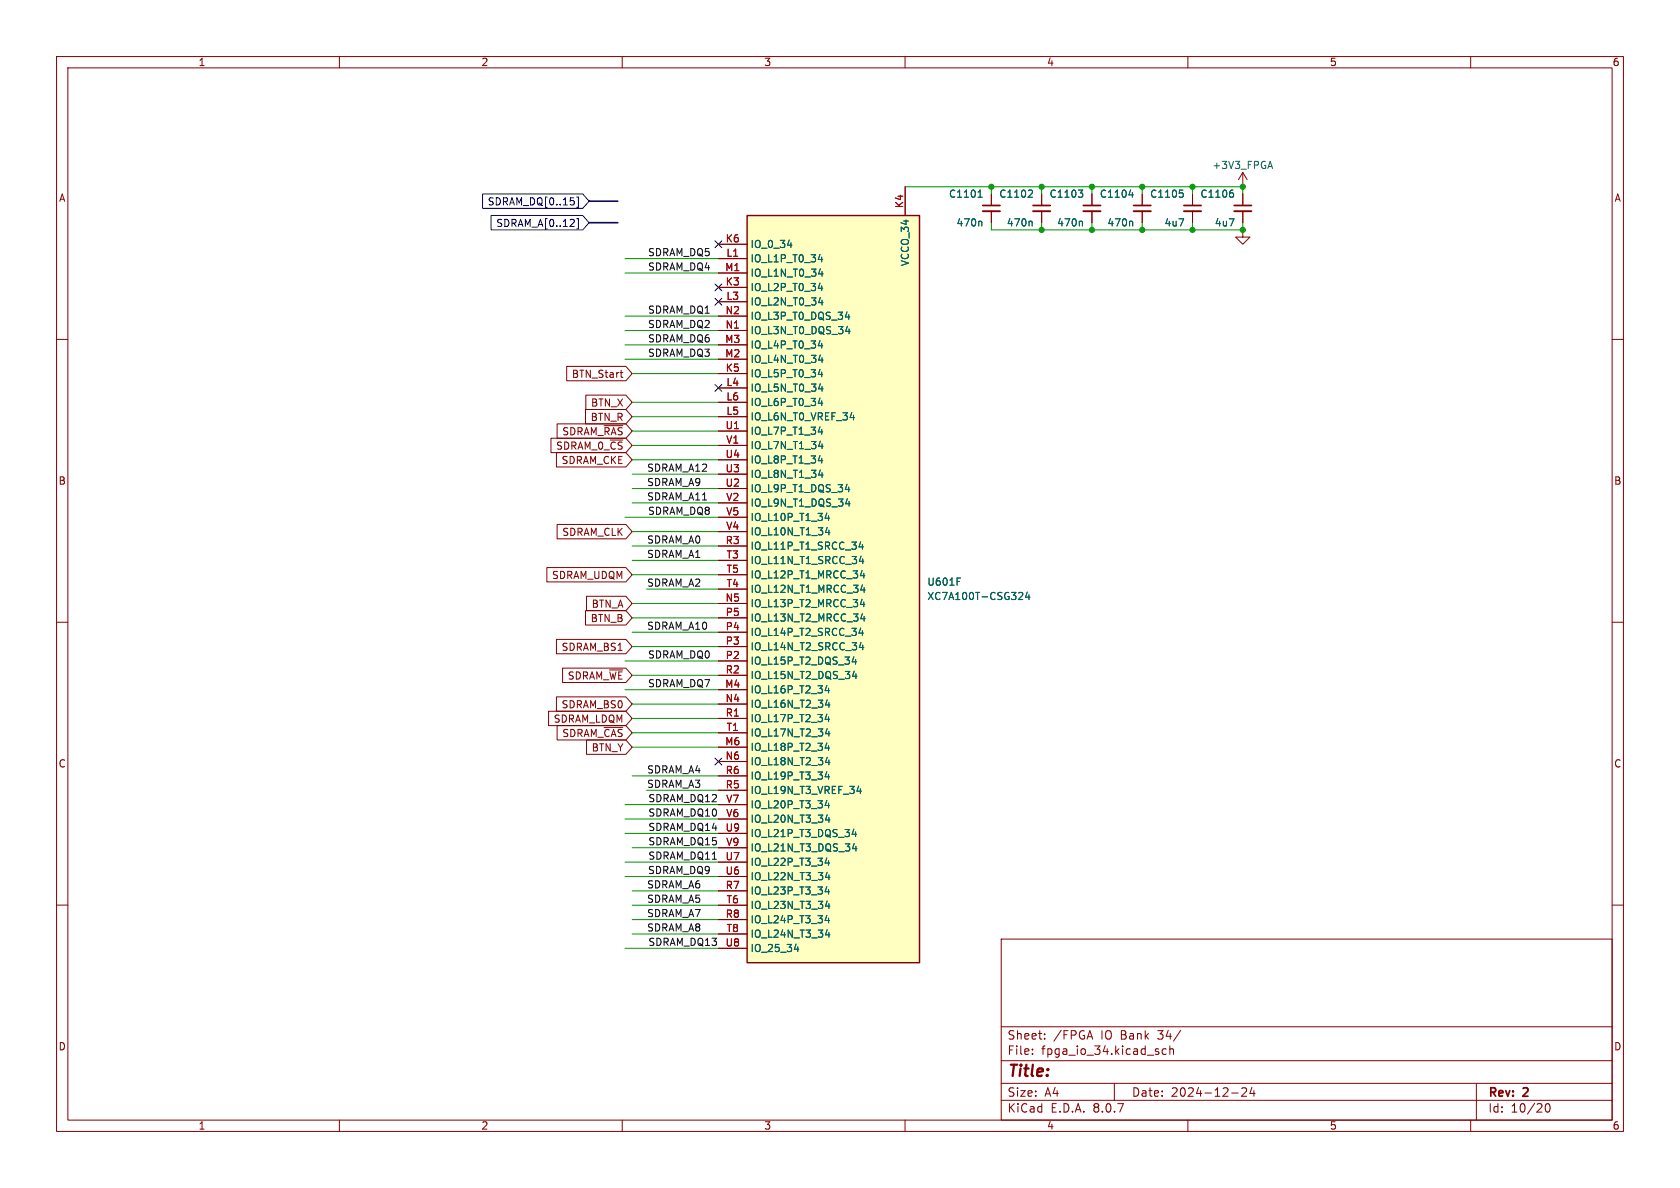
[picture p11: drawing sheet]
<svg xmlns="http://www.w3.org/2000/svg" width="297mm" height="210mm" viewBox="0 0 297 210" stroke-linecap="round" stroke-linejoin="round" font-family="sans-serif">
<g fill="none" stroke="#840000" stroke-width=".18">
<path d="M10 10h277v190h-277zM12 12h273v186h-273zM60 10v2M110 10v2M160 10v2M210 10v2M260 10v2M10 60h2M285 60h2M10 110h2M285 110h2M10 160h2"/>
<path d="M177 166h108v32h-108zM285 160h2M60 198v2M110 198v2M160 198v2M177 194.5h108M177 191.5h108M177 187.5h108M177 181.5h108M182.5 186.3v.1M182.5 185.5v.1M184.7 183.6v.1"/>
<path d="M184.7 182.8v.1M197 191.5v3M206.2 185.5l-.5-.1-.2 .3v.4l.1 .2h.6M206.8 185.5l.2-.1 .4 .1 .1 .9M206.8 184.9v1.5M208.7 182.1l-1.2 2M210 198v2M217.7 193.2h1.2M219.5 192.4l.6-.1 .2 .1 .1 .3-.9 1.1h.9M221.3 192.2l-.3 1.1h.9M221.7 192.8v1M260 198v2"/>
<path d="M261 191.5v6.5M273.3 195.2l.2-.1a.81 .81 0 0 1 .6 .6 .81 .81 0 0 1-.3 .8l-.1 .1a.81 .81 0 0 1-.4-1.4z"/>
</g>
<path d="M132.1 38.1h30.5v132.1h-30.5z" fill="#ffffc2"/>
<path d="M132.1 38.1h30.5v132.1h-30.5z" fill="none" stroke="#840000" stroke-width=".25"/>
<g fill="none" stroke="#840000" stroke-width=".18">
<path d="M160 33v5.1M175.3 34.3v2M175.3 37.3v2.1M184.1 34.3v2M184.1 37.3v2.1M193 34.3v2M193 37.3v2.1M201.9 34.3v2M201.9 37.3v2.1M210.8 34.3v2M210.8 37.3v2.1M219.7 30.5l-.8 1.3"/>
<path d="M219.7 30.5v2.5M219.7 34.3v2M219.7 37.3v2.1M219.7 30.5l.8 1.3M127 50.8h5.1M127 43.2h5.1M127 45.7h5.1M127 53.3h5.1M127 48.3h5.1M127 58.4h5.1M127 55.9h5.1M219.7 40.6v1.3h-1.3l1.3 1.3 1.3-1.3h-1.3"/>
<path d="M219.7 40.6h.1M97.4 77.5h13.2l1.2 1.2-1.2 1.3h-13.2zM98.5 74.9h12.1l1.2 1.3-1.2 1.3h-12.1zM100.2 64.8h10.4l1.2 1.2-1.2 1.3h-10.4zM103.5 72.4h7.1l1.2 1.3-1.2 1.2h-7.1zM103.6 69.8h7l1.2 1.3-1.2 1.3h-7zM106.8 75.2h3.3M109.6 65.9h.5M109.8 66.5l.3 .2M127 66h5.1M127 68.6h5.1M127 73.7h5.1"/>
<path d="M127 71.1h5.1M127 63.5h5.1M127 61h5.1M127 76.2h5.1M127 78.7h5.1M98.4 80h12.2l1.2 1.3-1.2 1.3h-12.2zM98.5 92.7h12.1l1.2 1.3-1.2 1.3h-12.1zM127 96.5h5.1M127 99.1h5.1M127 86.4h5.1M127 83.8h5.1M127 81.3h5.1"/>
<path d="M127 88.9h5.1M127 94h5.1M127 91.4h5.1M96.7 100.3h13.9l1.2 1.3-1.2 1.3h-13.9zM98.4 113h12.2l1.2 1.3-1.2 1.3h-12.2zM99.5 118.1h11.1l1.2 1.3-1.2 1.3h-11.1zM103.5 107.9h7.1l1.2 1.3-1.2 1.3h-7.1zM103.7 105.4h6.9l1.2 1.3-1.2 1.3h-6.9zM127 106.7h5.1M127 116.8h5.1M127 114.3h5.1M127 111.8h5.1"/>
<path d="M127 109.2h5.1M127 119.4h5.1M127 104.1h5.1M127 101.6h5.1M97 125.7h13.6l1.2 1.3-1.2 1.3h-13.6zM98.4 123.2h12.2l1.2 1.3-1.2 1.2h-12.2zM98.5 128.3h12.1l1.2 1.2-1.2 1.3h-12.1zM103.7 130.8h6.9l1.2 1.3-1.2 1.3h-6.9zM106.8 128.6h3.3M127 121.9h5.1M127 132.1h5.1M127 124.5h5.1"/>
<path d="M127 134.6h5.1M127 127h5.1M127 139.7h5.1M127 137.2h5.1M127 129.5h5.1M127 157.5h5.1M127 154.9h5.1M127 152.4h5.1M127 147.3h5.1M127 144.8h5.1M127 142.2h5.1M127 149.9h5.1"/>
<path d="M127 162.6h5.1M127 160h5.1M127 165.1h5.1M127 167.6h5.1"/>
</g>
<g fill="none" stroke="#006464" stroke-width=".18">
<path d="M172.9 34.9h.7M173 33.9l.3-.3v1.3M173.4 39.1l.2 .2v.6M182.3 33.6l.2 .2v.3l-.8 .8h.8M182.3 39.1l.2 .2v.6M190.6 33.6h.8l-.4 .5M191.2 34.1l.2 .2v.3l-.2 .3M191.2 39.1l.2 .2v.6M199.6 34.4h.8M200.1 39.1l.1 .2v.6M200.2 34v.9M208.5 33.6h.6"/>
<path d="M209 34.1l.2 .2v.3l-.2 .3M217.7 33.6h.3M217.8 34.1l.3 .2v.3l-.3 .3M224.2 29.4h.7M224.5 28.5l.5 1.3M139.2 43.3h.8M144.7 51h.7M144.7 45.9h.7M144.7 53.5h.8M144.7 48.4h.8M145.3 45.5v.8M145.3 50.5v.9"/>
<path d="M145.3 48v.8M145.3 53.1v.8M149.4 56h.8M149.5 58.6h.8M150 55.6v.9M150.1 58.2v.8M144.7 66.2h.7M144.7 71.3h.7M144.7 61.1h.7M144.7 76.4h.7M144.7 68.7h.8M144.7 63.7h.8"/>
<path d="M144.7 78.9h.8M145.3 60.7v.8M145.3 65.8v.8M145.3 70.9v.8M145.3 75.9v.9M145.3 63.2v.9M145.3 68.3v.9M145.3 78.5v.8M150.3 73.8h.8M144.7 81.4h.7M144.7 84h.8M145.3 81v.9"/>
<path d="M145.3 83.6v.8M146.2 90.7l-.3 .9h.8M146.2 93.2l-.3 .9h.8M146.5 91.2v.8M146.5 93.7v.9M149.4 86.5h.8M149.5 89.1h.8M150 86.1v.8M150.1 88.6v.9M152.2 95.8l-.3 .9h.7M152.2 98.3l-.3 .9h.8M152.5 96.3v.8"/>
<path d="M152.5 98.8v.8M150.7 119.5h.8M151 116.1l-.4 .9h.8M151.3 116.6v.8M151.3 119.1v.9M152.1 106.8h.8M152.1 101.8h.8M152.2 111l-.3 .9h.7M152.2 109.4h.7M152.2 104.3h.7M152.2 113.5l-.3 1h.8M152.5 111.5v.8"/>
<path d="M152.5 114v.9M152.7 101.3v.9M152.7 106.4v.9M152.8 103.9v.8M152.8 109v.8M169.2 102.2h.6M180.3 104.7l.4 .1 .1 .3-.8 .9h.8M181.6 104.7l-.3 .9h.8M181.9 105.1v.9M146.2 121.2l-.3 .9h.8M146.2 131.3l-.3 .9h.8M146.2 126.2l-.3 1h.8"/>
<path d="M146.2 136.4l-.3 .9h.8M146.2 123.7l-.3 .9h.8M146.2 133.9l-.3 .9h.8M146.2 128.8l-.3 .9h.8M146.5 121.7v.8M146.5 126.7v.9M146.5 131.8v.9M146.5 136.9v.8M146.5 124.2v.8M146.5 129.3v.8M146.5 134.4v.8M151.5 139.9h.8"/>
<path d="M152.1 139.4v.9M146.2 156.7l-.3 .9h.8M146.2 151.6l-.3 1h.8M146.2 141.5l-.3 .9h.8M146.2 159.3l-.3 .9h.8M146.2 154.2l-.3 .9h.8M146.2 144l-.3 .9h.8M146.5 142v.8M146.5 152.1v.9M146.5 157.2v.9M146.5 144.5v.9M146.5 154.7v.8"/>
<path d="M146.5 159.8v.8M150.7 150h.8M151 146.6l-.4 .9h.8M151.3 147.1v.8M151.3 149.6v.8M140.4 167.8h.8M141 167.4v.8M146.2 161.8l-.3 .9h.8M146.2 164.3l-.3 1h.8M146.5 162.3v.8M146.5 164.8v.9"/>
</g>
<path d="M173.7 37.3h3.1M182.6 37.3h3.1M191.5 37.3h3.1M200.4 37.3h3.1M209.3 37.3h3M218.2 37.3h3" fill="none" stroke="#840000" stroke-width=".33"/>
<path d="M173.7 36.3h3.1M182.6 36.3h3.1M191.5 36.3h3.1M200.4 36.3h3.1M209.3 36.3h3M218.2 36.3h3" fill="none" stroke="#840000" stroke-width=".3"/>
<g fill="none" stroke="#000084" stroke-width=".18">
<path d="M85.3 34.3h17.7l1.1 1.3-1.1 1.2h-17.7zM86.8 38.1h16.2l1.1 1.3-1.1 1.2h-16.2zM101.9 34.8h.3v1.9h-.3M101.9 38.6h.3v1.9h-.3M126.4 52.7l1.2 1.2M126.4 42.6l1.2 1.2M126.4 50.2l1.2 1.2M127.6 52.7l-1.2 1.2M127.6 42.6l-1.2 1.2M127.6 50.2l-1.2 1.2M126.4 68l1.2 1.2M127.6 68l-1.2 1.2"/>
<path d="M126.4 134l1.2 1.2M127.6 134l-1.2 1.2"/>
</g>
<path d="M104.1 35.6h5.1M104.1 39.4h5.1" fill="none" stroke="#000084" stroke-width=".3"/>
<g fill="none" stroke="#009600" stroke-width=".18">
<path d="M160 33h59.7v1.3M175.3 39.4v1.2h44.4v-1.2M175.3 33v1.3M184.1 33v1.3M184.1 39.4v1.2M193 33v1.3M193 39.4v1.2M201.9 33v1.3M201.9 39.4v1.2M210.8 33v1.3M210.8 39.4v1.2M110.5 48.3h16.5"/>
<path d="M110.5 45.7h16.5M110.5 55.9h16.5M110.5 58.4h16.5M110.5 63.5h16.5M110.5 61h16.5M111.8 73.7h15.2M111.8 66h15.2M111.8 71.1h15.2M111.8 78.7h15.2M111.8 76.2h15.2M110.5 91.4h16.5M111.8 99.1h15.2"/>
<path d="M111.8 94h15.2M111.8 96.5h15.2M111.8 88.9h15.2M111.8 81.3h15.2M111.8 86.4h15.2M111.8 83.8h15.2M110.5 116.8h16.5M111.8 109.2h15.2M111.8 111.8h15.2M111.8 106.7h15.2M111.8 119.4h15.2M111.8 114.3h15.2"/>
<path d="M111.8 101.6h15.2M114.3 104.1h12.7M110.5 121.9h16.5M111.8 137.2h15.2M111.8 132.1h15.2M111.8 124.5h15.2M111.8 127h15.2M111.8 129.5h15.2M114.3 139.7h12.7M110.5 154.9h16.5M110.5 152.4h16.5M110.5 142.2h16.5"/>
<path d="M110.5 144.8h16.5M110.5 147.3h16.5M111.8 149.9h15.2M111.8 157.5h15.2M110.5 167.6h16.5M111.8 162.6h15.2M111.8 165.1h15.2M111.8 160h15.2"/>
</g>
<g fill="#009600" stroke="#009600" stroke-width=".18">
<circle cx="184.1" cy="33" r=".46"/>
<circle cx="193" cy="33" r=".46"/>
<circle cx="219.7" cy="40.6" r=".46"/>
<circle cx="210.8" cy="40.6" r=".46"/>
<circle cx="201.9" cy="33" r=".46"/>
<circle cx="201.9" cy="40.6" r=".46"/>
<circle cx="175.3" cy="33" r=".46"/>
<circle cx="184.1" cy="40.6" r=".46"/>
<circle cx="193" cy="40.6" r=".46"/>
<circle cx="210.8" cy="33" r=".46"/>
<circle cx="219.7" cy="33" r=".46"/>
</g>
<text font-size="2.8" fill="#840000" x="178" y="190.9">Title:</text>
<g font-size="2.1" fill="#840000">
<text x="178" y="184">Sheet:</text>
<text x="186.2" y="184">/FPGA</text>
<text x="194.7" y="184">IO Bank</text>
<text x="205" y="184">34/</text>
<text x="178" y="186.7">File:</text>
<text x="184.1" y="186.7">fpga_io_34.kicad_sch</text>
<text x="178" y="196.9">KiCad</text>
<text x="178" y="194.1">Size:</text>
<text x="184.7" y="194.1">A4</text>
<text x="185.7" y="196.9">E.D.A.</text>
<text x="193.3" y="196.9">8.0.7</text>
<text x="200" y="194.1">Date:</text>
<text x="207" y="194.1">2024-12-24</text>
<text x="263" y="194.3">Rev:</text>
<text x="263" y="196.9">Id:</text>
<text x="267.1" y="196.9">10/20</text>
<text x="269.4" y="194.3">2</text>
</g>
<g font-size="1.8" fill="#840000">
<text x="35" y="11.9">1</text>
<text x="85" y="11.9">2</text>
<text x="135" y="11.9">3</text>
<text x="185" y="11.9">4</text>
<text x="235" y="11.9">5</text>
<text x="285" y="11.9">6</text>
<text x="10.3" y="35.9">A</text>
<text x="285.3" y="35.9">A</text>
<text x="101" y="67">BTN_Start</text>
<text x="99.3" y="77.2">SDRAM_~{RAS}</text>
<text x="104.3" y="74.6">BTN_R</text>
<text x="104.4" y="72.1">BTN_X</text>
<text x="98.2" y="79.7">SDRAM_0_~{CS}</text>
<text x="99.2" y="82.2">SDRAM_CKE</text>
<text x="10.3" y="85.9">B</text>
<text x="285.3" y="85.9">B</text>
<text x="99.3" y="94.9">SDRAM_CLK</text>
<text x="97.5" y="102.6">SDRAM_UDQM</text>
<text x="104.5" y="107.6">BTN_A</text>
<text x="104.3" y="110.2">BTN_B</text>
<text x="99.2" y="115.3">SDRAM_BS1</text>
<text x="99.2" y="125.4">SDRAM_BS0</text>
<text x="100.3" y="120.3">SDRAM_~{WE}</text>
<text x="97.8" y="128">SDRAM_LDQM</text>
<text x="99.3" y="130.5">SDRAM_~{CAS}</text>
<text x="10.3" y="135.9">C</text>
<text x="104.5" y="133">BTN_Y</text>
<text x="285.3" y="135.9">C</text>
<text x="10.3" y="185.9">D</text>
<text x="285.3" y="185.9">D</text>
<text x="35" y="199.9">1</text>
<text x="85" y="199.9">2</text>
<text x="135" y="199.9">3</text>
<text x="185" y="199.9">4</text>
<text x="235" y="199.9">5</text>
<text x="285" y="199.9">6</text>
</g>
<g font-size="1.8" fill="#006464">
<text x="167.7" y="35.2">C1101</text>
<text x="176.6" y="35.2">C1102</text>
<text x="185.4" y="35.2">C1103</text>
<text x="194.3" y="35.2">C1104</text>
<text x="203.2" y="35.2">C1105</text>
<text x="212.1" y="35.2">C1106</text>
<text x="214.2" y="30.1">+3V3_FPGA</text>
<text x="169" y="40.2">470n</text>
<text x="177.9" y="40.2">470n</text>
<text x="186.8" y="40.2">470n</text>
<text x="195.7" y="40.2">470n</text>
<text x="205.8" y="40.2">4u7</text>
<text x="214.7" y="40.2">4u7</text>
<text x="132.6" y="44">IO_0_34</text>
<text x="132.6" y="46.6">IO_L1P_T0_34</text>
<text x="160.9" y="47.2" transform="rotate(-90 160.9 47.2)">VCCO_34</text>
<text x="132.6" y="51.7">IO_L2P_T0_34</text>
<text x="132.6" y="49.1">IO_L1N_T0_34</text>
<text x="132.6" y="54.2">IO_L2N_T0_34</text>
<text x="132.6" y="59.3">IO_L3N_T0_DQS_34</text>
<text x="132.6" y="56.7">IO_L3P_T0_DQS_34</text>
<text x="132.6" y="64.4">IO_L4N_T0_34</text>
<text x="132.6" y="61.8">IO_L4P_T0_34</text>
<text x="132.6" y="66.9">IO_L5P_T0_34</text>
<text x="132.6" y="69.4">IO_L5N_T0_34</text>
<text x="132.6" y="72">IO_L6P_T0_34</text>
<text x="132.6" y="74.5">IO_L6N_T0_VREF_34</text>
<text x="132.6" y="77.1">IO_L7P_T1_34</text>
<text x="132.6" y="82.1">IO_L8P_T1_34</text>
<text x="132.6" y="79.6">IO_L7N_T1_34</text>
<text x="132.6" y="87.2">IO_L9P_T1_DQS_34</text>
<text x="132.6" y="84.7">IO_L8N_T1_34</text>
<text x="132.6" y="89.8">IO_L9N_T1_DQS_34</text>
<text x="132.6" y="94.8">IO_L10N_T1_34</text>
<text x="132.6" y="92.3">IO_L10P_T1_34</text>
<text x="132.6" y="97.4">IO_L11P_T1_SRCC_34</text>
<text x="132.6" y="99.9">IO_L11N_T1_SRCC_34</text>
<text x="132.6" y="107.5">IO_L13P_T2_MRCC_34</text>
<text x="132.6" y="105">IO_L12N_T1_MRCC_34</text>
<text x="132.6" y="102.5">IO_L12P_T1_MRCC_34</text>
<text x="163.8" y="106.3">XC7A100T-CSG324</text>
<text x="163.8" y="103.7">U601F</text>
<text x="132.6" y="112.6">IO_L14P_T2_SRCC_34</text>
<text x="132.6" y="110.1">IO_L13N_T2_MRCC_34</text>
<text x="132.6" y="117.7">IO_L15P_T2_DQS_34</text>
<text x="132.6" y="115.2">IO_L14N_T2_SRCC_34</text>
<text x="132.6" y="122.8">IO_L16P_T2_34</text>
<text x="132.6" y="125.3">IO_L16N_T2_34</text>
<text x="132.6" y="120.2">IO_L15N_T2_DQS_34</text>
<text x="132.6" y="127.9">IO_L17P_T2_34</text>
<text x="132.6" y="130.4">IO_L17N_T2_34</text>
<text x="132.6" y="132.9">IO_L18P_T2_34</text>
<text x="132.6" y="135.5">IO_L18N_T2_34</text>
<text x="132.6" y="140.6">IO_L19N_T3_VREF_34</text>
<text x="132.6" y="138">IO_L19P_T3_34</text>
<text x="132.6" y="143.1">IO_L20P_T3_34</text>
<text x="132.6" y="148.2">IO_L21P_T3_DQS_34</text>
<text x="132.6" y="145.6">IO_L20N_T3_34</text>
<text x="132.6" y="155.8">IO_L22N_T3_34</text>
<text x="132.6" y="153.3">IO_L22P_T3_34</text>
<text x="132.6" y="150.7">IO_L21N_T3_DQS_34</text>
<text x="132.6" y="158.3">IO_L23P_T3_34</text>
<text x="132.6" y="160.9">IO_L23N_T3_34</text>
<text x="132.6" y="163.4">IO_L24P_T3_34</text>
<text x="132.6" y="166">IO_L24N_T3_34</text>
<text x="132.6" y="168.5">IO_25_34</text>
</g>
<g font-size="1.8" fill="#000084">
<text x="86.1" y="36.5">SDRAM_DQ[0..15]</text>
<text x="87.6" y="40.3">SDRAM_A[0..12]</text>
</g>
<g font-size="1.8" fill="#a90000">
<text x="159.8" y="36.9" transform="rotate(-90 159.8 36.9)">K4</text>
<text x="128.2" y="42.9">K6</text>
<text x="128.3" y="45.5">L1</text>
<text x="128.1" y="48">M1</text>
<text x="128.2" y="50.5">K3</text>
<text x="128.3" y="53.1">L3</text>
<text x="128.2" y="58.2">N1</text>
<text x="128.2" y="55.6">N2</text>
<text x="128.1" y="63.2">M2</text>
<text x="128.1" y="60.7">M3</text>
<text x="128.2" y="65.8">K5</text>
<text x="128.3" y="68.3">L4</text>
<text x="128.3" y="70.9">L6</text>
<text x="128.2" y="75.9">U1</text>
<text x="128.3" y="73.4">L5</text>
<text x="128.2" y="83.6">U3</text>
<text x="128.2" y="81">U4</text>
<text x="128.3" y="78.5">V1</text>
<text x="128.2" y="86.1">U2</text>
<text x="128.3" y="88.6">V2</text>
<text x="128.3" y="93.7">V4</text>
<text x="128.3" y="91.2">V5</text>
<text x="128.2" y="96.3">R3</text>
<text x="128.3" y="98.8">T3</text>
<text x="128.3" y="101.3">T5</text>
<text x="128.2" y="106.4">N5</text>
<text x="128.3" y="103.9">T4</text>
<text x="128.2" y="111.5">P4</text>
<text x="128.2" y="109">P5</text>
<text x="128.2" y="116.6">P2</text>
<text x="128.2" y="114">P3</text>
<text x="128.2" y="119.1">R2</text>
<text x="128.1" y="121.7">M4</text>
<text x="128.2" y="124.2">N4</text>
<text x="128.1" y="131.8">M6</text>
<text x="128.2" y="126.7">R1</text>
<text x="128.3" y="129.3">T1</text>
<text x="128.2" y="134.4">N6</text>
<text x="128.2" y="136.9">R6</text>
<text x="128.2" y="139.4">R5</text>
<text x="128.3" y="142">V7</text>
<text x="128.2" y="147.1">U9</text>
<text x="128.3" y="144.5">V6</text>
<text x="128.3" y="149.6">V9</text>
<text x="128.2" y="154.7">U6</text>
<text x="128.2" y="152.1">U7</text>
<text x="128.2" y="157.2">R7</text>
<text x="128.3" y="159.8">T6</text>
<text x="128.2" y="167.4">U8</text>
<text x="128.2" y="162.3">R8</text>
<text x="128.3" y="164.8">T8</text>
</g>
<g font-size="1.8" fill="#0f0f0f">
<text x="114.5" y="45.4">SDRAM_DQ5</text>
<text x="114.5" y="47.9">SDRAM_DQ4</text>
<text x="114.5" y="55.5">SDRAM_DQ1</text>
<text x="114.5" y="58.1">SDRAM_DQ2</text>
<text x="114.5" y="60.6">SDRAM_DQ6</text>
<text x="114.5" y="63.2">SDRAM_DQ3</text>
<text x="114.3" y="83.5">SDRAM_A12</text>
<text x="114.3" y="86">SDRAM_A9</text>
<text x="114.3" y="88.6">SDRAM_A11</text>
<text x="114.5" y="91.1">SDRAM_DQ8</text>
<text x="114.3" y="96.2">SDRAM_A0</text>
<text x="114.3" y="98.7">SDRAM_A1</text>
<text x="114.3" y="103.8">SDRAM_A2</text>
<text x="114.3" y="111.4">SDRAM_A10</text>
<text x="114.5" y="116.5">SDRAM_DQ0</text>
<text x="114.5" y="121.6">SDRAM_DQ7</text>
<text x="114.3" y="136.8">SDRAM_A4</text>
<text x="114.3" y="139.4">SDRAM_A3</text>
<text x="114.5" y="141.9">SDRAM_DQ12</text>
<text x="114.5" y="144.4">SDRAM_DQ10</text>
<text x="114.5" y="147">SDRAM_DQ14</text>
<text x="114.5" y="149.5">SDRAM_DQ15</text>
<text x="114.5" y="154.6">SDRAM_DQ9</text>
<text x="114.5" y="152.1">SDRAM_DQ11</text>
<text x="114.3" y="159.7">SDRAM_A5</text>
<text x="114.3" y="157.1">SDRAM_A6</text>
<text x="114.3" y="162.2">SDRAM_A7</text>
<text x="114.3" y="164.8">SDRAM_A8</text>
<text x="114.5" y="167.3">SDRAM_DQ13</text>
</g>
</svg>
